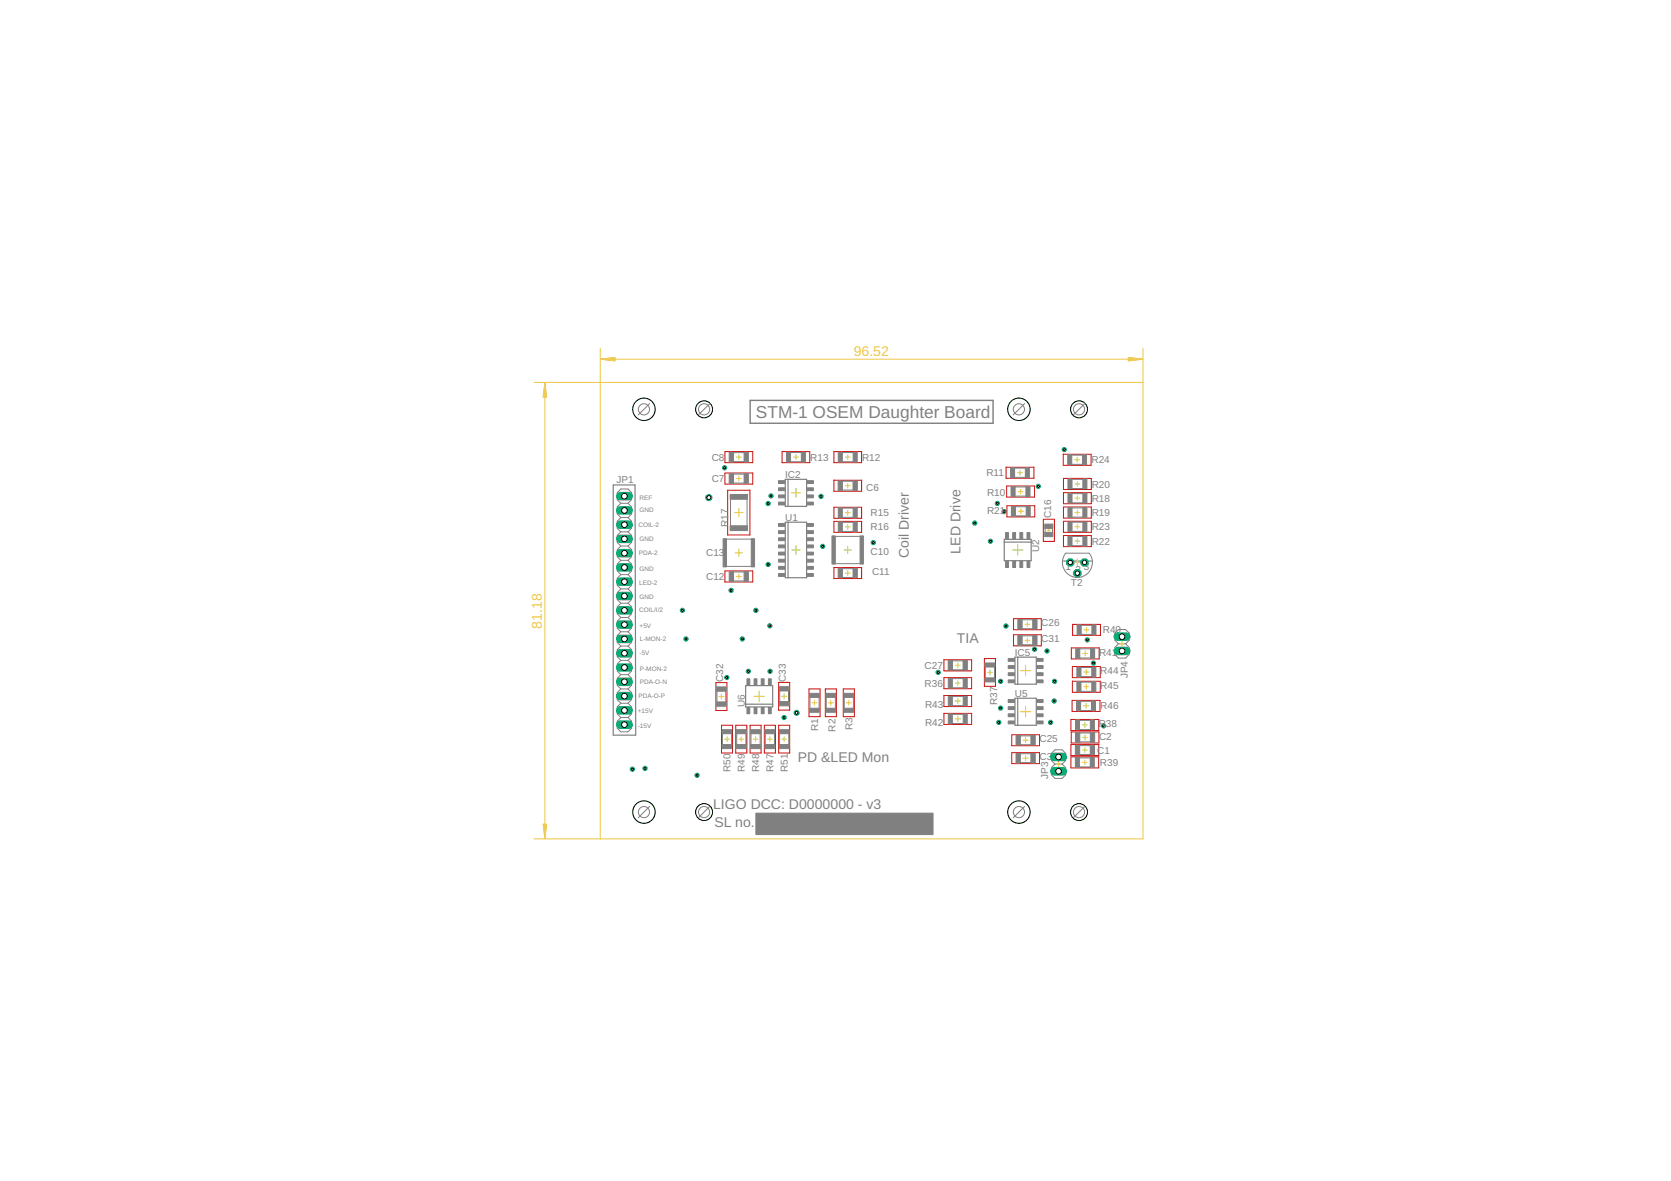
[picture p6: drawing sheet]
<svg xmlns="http://www.w3.org/2000/svg" width="297mm" height="210mm" viewBox="0 0 297 210" stroke-linecap="round" stroke-linejoin="round" font-family="sans-serif">
<circle cx="146.2" cy="97.1" r=".38" fill="#0dab76" stroke="#0dab76" stroke-width=".18"/>
<circle cx="146.2" cy="97.1" r=".17" fill="#fff" stroke="#000" stroke-width=".18"/>
<circle cx="145.9" cy="88.2" r=".38" fill="#0dab76" stroke="#0dab76" stroke-width=".18"/>
<circle cx="145.9" cy="88.2" r=".17" fill="#fff" stroke="#000" stroke-width=".18"/>
<circle cx="177.9" cy="121.1" r=".38" fill="#0dab76" stroke="#0dab76" stroke-width=".18"/>
<circle cx="177.9" cy="121.1" r=".17" fill="#fff" stroke="#000" stroke-width=".18"/>
<circle cx="177.5" cy="128.4" r=".38" fill="#0dab76" stroke="#0dab76" stroke-width=".18"/>
<circle cx="177.5" cy="128.4" r=".17" fill="#fff" stroke="#000" stroke-width=".18"/>
<circle cx="139.4" cy="127.5" r=".38" fill="#0dab76" stroke="#0dab76" stroke-width=".18"/>
<circle cx="139.4" cy="127.5" r=".17" fill="#fff" stroke="#000" stroke-width=".18"/>
<circle cx="176.1" cy="96.2" r=".38" fill="#0dab76" stroke="#0dab76" stroke-width=".18"/>
<circle cx="176.1" cy="96.2" r=".17" fill="#fff" stroke="#000" stroke-width=".18"/>
<circle cx="183.9" cy="115.4" r=".38" fill="#0dab76" stroke="#0dab76" stroke-width=".18"/>
<circle cx="183.9" cy="115.4" r=".17" fill="#fff" stroke="#000" stroke-width=".18"/>
<circle cx="136.5" cy="100.3" r=".38" fill="#0dab76" stroke="#0dab76" stroke-width=".18"/>
<circle cx="136.5" cy="100.3" r=".17" fill="#fff" stroke="#000" stroke-width=".18"/>
<circle cx="136.5" cy="89.5" r=".38" fill="#0dab76" stroke="#0dab76" stroke-width=".18"/>
<circle cx="136.5" cy="89.5" r=".17" fill="#fff" stroke="#000" stroke-width=".18"/>
<circle cx="187.4" cy="124.6" r=".38" fill="#0dab76" stroke="#0dab76" stroke-width=".18"/>
<circle cx="187.4" cy="124.6" r=".17" fill="#fff" stroke="#000" stroke-width=".18"/>
<circle cx="186.1" cy="115.7" r=".38" fill="#0dab76" stroke="#0dab76" stroke-width=".18"/>
<circle cx="186.1" cy="115.7" r=".17" fill="#fff" stroke="#000" stroke-width=".18"/>
<circle cx="133" cy="119.3" r=".38" fill="#0dab76" stroke="#0dab76" stroke-width=".18"/>
<circle cx="133" cy="119.3" r=".17" fill="#fff" stroke="#000" stroke-width=".18"/>
<circle cx="189.2" cy="79.9" r=".38" fill="#0dab76" stroke="#0dab76" stroke-width=".18"/>
<circle cx="189.2" cy="79.9" r=".17" fill="#fff" stroke="#000" stroke-width=".18"/>
<circle cx="123.9" cy="137.8" r=".38" fill="#0dab76" stroke="#0dab76" stroke-width=".18"/>
<circle cx="123.9" cy="137.8" r=".17" fill="#fff" stroke="#000" stroke-width=".18"/>
<circle cx="121.3" cy="108.5" r=".38" fill="#0dab76" stroke="#0dab76" stroke-width=".18"/>
<circle cx="121.3" cy="108.5" r=".17" fill="#fff" stroke="#000" stroke-width=".18"/>
<circle cx="134.4" cy="108.5" r=".38" fill="#0dab76" stroke="#0dab76" stroke-width=".18"/>
<circle cx="134.4" cy="108.5" r=".17" fill="#fff" stroke="#000" stroke-width=".18"/>
<circle cx="177.3" cy="89.5" r=".38" fill="#0dab76" stroke="#0dab76" stroke-width=".18"/>
<circle cx="177.3" cy="89.5" r=".17" fill="#fff" stroke="#000" stroke-width=".18"/>
<circle cx="173.3" cy="93" r=".38" fill="#0dab76" stroke="#0dab76" stroke-width=".18"/>
<circle cx="173.3" cy="93" r=".17" fill="#fff" stroke="#000" stroke-width=".18"/>
<circle cx="178.5" cy="90.9" r=".38" fill="#0dab76" stroke="#0dab76" stroke-width=".18"/>
<circle cx="178.5" cy="90.9" r=".17" fill="#fff" stroke="#000" stroke-width=".18"/>
<circle cx="166.8" cy="119.5" r=".38" fill="#0dab76" stroke="#0dab76" stroke-width=".18"/>
<circle cx="166.8" cy="119.5" r=".17" fill="#fff" stroke="#000" stroke-width=".18"/>
<circle cx="193.3" cy="113.7" r=".38" fill="#0dab76" stroke="#0dab76" stroke-width=".18"/>
<circle cx="193.3" cy="113.7" r=".17" fill="#fff" stroke="#000" stroke-width=".18"/>
<circle cx="196.2" cy="129" r=".38" fill="#0dab76" stroke="#0dab76" stroke-width=".18"/>
<circle cx="196.2" cy="129" r=".17" fill="#fff" stroke="#000" stroke-width=".18"/>
<circle cx="194.4" cy="117.9" r=".38" fill="#0dab76" stroke="#0dab76" stroke-width=".18"/>
<circle cx="194.4" cy="117.9" r=".17" fill="#fff" stroke="#000" stroke-width=".18"/>
<circle cx="177.9" cy="125.9" r=".38" fill="#0dab76" stroke="#0dab76" stroke-width=".18"/>
<circle cx="177.9" cy="125.9" r=".17" fill="#fff" stroke="#000" stroke-width=".18"/>
<circle cx="114.7" cy="136.6" r=".38" fill="#0dab76" stroke="#0dab76" stroke-width=".18"/>
<circle cx="114.7" cy="136.6" r=".17" fill="#fff" stroke="#000" stroke-width=".18"/>
<circle cx="112.4" cy="136.7" r=".38" fill="#0dab76" stroke="#0dab76" stroke-width=".18"/>
<circle cx="112.4" cy="136.7" r=".17" fill="#fff" stroke="#000" stroke-width=".18"/>
<circle cx="136.9" cy="119.3" r=".38" fill="#0dab76" stroke="#0dab76" stroke-width=".18"/>
<circle cx="136.9" cy="119.3" r=".17" fill="#fff" stroke="#000" stroke-width=".18"/>
<circle cx="136.8" cy="111.2" r=".38" fill="#0dab76" stroke="#0dab76" stroke-width=".18"/>
<circle cx="136.8" cy="111.2" r=".17" fill="#fff" stroke="#000" stroke-width=".18"/>
<circle cx="121.9" cy="113.6" r=".38" fill="#0dab76" stroke="#0dab76" stroke-width=".18"/>
<circle cx="121.9" cy="113.6" r=".17" fill="#fff" stroke="#000" stroke-width=".18"/>
<circle cx="132" cy="113.6" r=".38" fill="#0dab76" stroke="#0dab76" stroke-width=".18"/>
<circle cx="132" cy="113.6" r=".17" fill="#fff" stroke="#000" stroke-width=".18"/>
<circle cx="128.8" cy="83.1" r=".38" fill="#0dab76" stroke="#0dab76" stroke-width=".18"/>
<circle cx="128.8" cy="83.1" r=".17" fill="#fff" stroke="#000" stroke-width=".18"/>
<circle cx="187.5" cy="121.1" r=".38" fill="#0dab76" stroke="#0dab76" stroke-width=".18"/>
<circle cx="187.5" cy="121.1" r=".17" fill="#fff" stroke="#000" stroke-width=".18"/>
<circle cx="178.8" cy="111.3" r=".38" fill="#0dab76" stroke="#0dab76" stroke-width=".18"/>
<circle cx="178.8" cy="111.3" r=".17" fill="#fff" stroke="#000" stroke-width=".18"/>
<circle cx="186.8" cy="128.4" r=".38" fill="#0dab76" stroke="#0dab76" stroke-width=".18"/>
<circle cx="186.8" cy="128.4" r=".17" fill="#fff" stroke="#000" stroke-width=".18"/>
<circle cx="141.6" cy="126.7" r=".44" fill="#0dab76" stroke="#0dab76" stroke-width=".18"/>
<circle cx="141.6" cy="126.7" r=".25" fill="#fff" stroke="#000" stroke-width=".18"/>
<circle cx="129.2" cy="120.4" r=".38" fill="#0dab76" stroke="#0dab76" stroke-width=".18"/>
<circle cx="129.2" cy="120.4" r=".17" fill="#fff" stroke="#000" stroke-width=".18"/>
<circle cx="130" cy="104.9" r=".38" fill="#0dab76" stroke="#0dab76" stroke-width=".18"/>
<circle cx="130" cy="104.9" r=".17" fill="#fff" stroke="#000" stroke-width=".18"/>
<circle cx="155.2" cy="96.4" r=".38" fill="#0dab76" stroke="#0dab76" stroke-width=".18"/>
<circle cx="155.2" cy="96.4" r=".17" fill="#fff" stroke="#000" stroke-width=".18"/>
<circle cx="137.1" cy="88.1" r=".38" fill="#0dab76" stroke="#0dab76" stroke-width=".18"/>
<circle cx="137.1" cy="88.1" r=".17" fill="#fff" stroke="#000" stroke-width=".18"/>
<circle cx="184.6" cy="86.4" r=".38" fill="#0dab76" stroke="#0dab76" stroke-width=".18"/>
<circle cx="184.6" cy="86.4" r=".17" fill="#fff" stroke="#000" stroke-width=".18"/>
<circle cx="126" cy="88.4" r=".55" fill="#0dab76" stroke="#0dab76" stroke-width=".18"/>
<circle cx="126" cy="88.4" r=".36" fill="#fff" stroke="#000" stroke-width=".18"/>
<g fill="none" stroke="#c90d0c" stroke-width=".18">
<path d="M128.9 80.3h4.9v1.9h-4.9zM128.9 84.1h4.9v1.9h-4.9zM129.3 87.1h4v8h-4zM139 80.3h5v1.9h-5zM148.2 80.3h5v1.9h-5zM148.2 85.3h5v2h-5zM148.2 90.1h5v2h-5zM148.2 92.7h5v1.9h-5zM178.8 83h5v2h-5zM178.9 86.4h5v1.9h-5zM179 89.9h4.9v2h-4.9zM185.5 92.3h1.9v3.9h-1.9z"/>
<path d="M189 80.7h5v2h-5zM189 85h5v2h-5zM189 92.6h5v2h-5zM189 87.6h5v1.9h-5zM189 90.1h5v2h-5zM189 95.2h5v2h-5zM128.9 101.5h4.9v1.9h-4.9zM148.2 100.9h5v1.9h-5zM167.8 117.3h4.9v1.9h-4.9zM175 117.1h2v4.9h-2zM180.2 110h4.9v1.9h-4.9zM180.2 112.8h4.9v2h-4.9z"/>
<path d="M190.4 115.1h5v2h-5zM190.6 118.5h5v1.9h-5zM190.7 111h4.9v1.9h-4.9zM127.3 121.3h1.9v5h-1.9zM128.2 128.9h2v4.9h-2zM130.8 128.9h2v4.9h-2zM133.3 128.9h2v4.9h-2zM135.9 128.9h1.9v4.9h-1.9zM138.4 121.3h2v4.9h-2zM138.4 128.9h2v4.9h-2zM143.8 122.4h2v5h-2zM146.7 122.4h2v5h-2z"/>
<path d="M149.9 122.4h2v5h-2zM167.8 120.4h4.9v2h-4.9zM167.8 123.6h4.9v2h-4.9zM167.8 126.8h4.9v2h-4.9zM179.9 130.6h4.9v1.9h-4.9zM179.9 133.8h4.9v1.9h-4.9zM190.4 127.9h4.9v1.9h-4.9zM190.4 132.3h4.9v2h-4.9zM190.4 134.5h4.9v2h-4.9zM190.4 130.1h4.9v2h-4.9zM190.6 124.5h4.9v1.9h-4.9zM190.6 121.1h5v1.9h-5z"/>
</g>
<g fill="none" stroke="#808080" stroke-width=".21">
<path d="M109 86.2h3.9l.1 44.5h-4zM139.6 85.2h3.8v4.8h-3.8zM139.6 92.8h3.8v9.9h-3.8zM140.1 85.2v4.8M140.1 92.8v9.9M178.5 95.9h4.8v3.8h-4.8zM178.5 96.4h4.8M180.4 116.8h3.8v4.8h-3.8zM180.9 116.8v4.8M132.5 121.9h4.9v3.7h-4.9zM132.5 125.2h4.9M180.4 124.1h3.8v4.8h-3.8z"/>
<path d="M180.9 124.1v4.8"/>
</g>
<g fill="none" stroke="#808080" stroke-width=".18">
<path d="M110.4 89.5l-.7-.7v-1.3l.7-.6h1.2l.7 .6v1.3l-.7 .7M110.4 89.5l-.7 .6v1.3l.7 .6M110.4 92l-.7 .6v1.3l.7 .6M110.4 94.5l-.7 .6v1.3l.7 .6M110.4 97l-.7 .7v1.3l.7 .6M110.4 99.6l-.7 .6v1.3l.7 .6M110.4 89.5h1.2M110.4 92h1.2M110.4 97h1.2M110.4 94.5h1.2M110.4 99.6h1.2M111.6 89.5l.7 .6v1.3l-.7 .6"/>
<path d="M111.6 92l.7 .6v1.3l-.7 .6M111.6 94.5l.7 .6v1.3l-.7 .6M111.6 97l.7 .7v1.3l-.7 .6M111.6 99.6l.7 .6v1.3l-.7 .6M128.6 95.8h5.4M129.9 88.7v4.8M130.4 85.9h1.9M130.4 84.3h1.9M130.4 80.5h1.9M130.4 82h1.9M132.8 88.7v4.8M140.5 80.4h2"/>
<path d="M140.5 82.1h2M148 95.3h5.4M149.7 85.5h2M149.7 87.1h2M149.7 80.4h2M149.7 82.1h2M149.7 91.9h1.9M149.7 90.3h1.9M149.7 94.4h1.9M149.7 92.8h1.9M180.3 84.8h2M180.3 83.2h2"/>
<path d="M180.4 88.2h2M180.4 86.6h2M180.5 91.7h1.9M180.5 90.1h1.9M185.8 93.9v.7M187.1 93.9v.7M188.9 99.7h5.3M189.4 98.3h4.2a2.67 2.67 0 0 1-.3 3.6 2.67 2.67 0 0 1-3.6 0 2.67 2.67 0 0 1-.3-3.6zM190.5 82.5h1.9M190.5 80.9h1.9M190.6 94.4h1.9M190.6 92.8h1.9"/>
<path d="M190.6 87.7h1.9M190.6 89.4h1.9M190.6 90.3h1.9M190.6 91.9h1.9M190.6 85.2h1.9M190.6 86.8h1.9M190.6 97h1.9M190.6 95.4h1.9M110.4 102.1l-.7 .7v1.2l.7 .7M110.4 104.7l-.7 .6v1.3l.7 .6M110.4 107.2l-.7 .6v1.3l.7 .6M110.4 109.7l-.7 .7v1.3l.7 .6"/>
<path d="M110.4 112.3l-.7 .6v1.3l.7 .6M110.4 114.8l-.7 .7v1.2l.7 .7M110.4 117.4l-.7 .6v1.3l.7 .6M110.4 119.9l-.7 .6v1.3l.7 .6M110.4 104.7h1.2M110.4 102.1h1.2M110.4 107.2h1.2M110.4 112.3h1.2M110.4 109.7h1.2M110.4 114.8h1.2M110.4 119.9h1.2M110.4 117.4h1.2"/>
<path d="M111.6 102.1l.7 .7v1.2l-.7 .7M111.6 104.7l.7 .6v1.3l-.7 .6M111.6 107.2l.7 .6v1.3l-.7 .6M111.6 109.7l.7 .7v1.3l-.7 .6M111.6 112.3l.7 .6v1.3l-.7 .6M111.6 114.8l.7 .7v1.2l-.7 .7M111.6 117.4l.7 .6v1.3l-.7 .6M111.6 119.9l.7 .6v1.3l-.7 .6M128.6 100.7h5.4M130.4 103.3h1.9M130.4 101.7h1.9M148 100.2h5.4"/>
<path d="M149.7 101.1h2M149.7 102.6h2M169.3 119h1.9M169.3 117.5h1.9M175.2 118.6v1.9M176.8 118.6v1.9M181.7 111.7h1.9M181.7 110.2h1.9M181.7 114.6h1.9M181.7 113h1.9M191.9 116.9h2M191.9 115.3h2"/>
<path d="M192.2 118.6h1.9M192.2 112.8h1.9M192.2 111.1h1.9M198.8 114.4l-.6-.6v-1.3l.6-.6h1.3l.6 .6v1.3l-.6 .6M198.8 114.4l-.6 .7v1.2l.6 .7h1.3l.6-.7v-1.2l-.6-.7M198.8 114.4h1.3M110.4 122.4l-.7 .7v1.3l.7 .6M110.4 125l-.7 .6v1.3l.7 .6M110.4 127.5l-.7 .7v1.2l.7 .7h1.2l.7-.7v-1.2l-.7-.7M110.4 122.4h1.2M110.4 127.5h1.2M110.4 125h1.2"/>
<path d="M111.6 122.4l.7 .7v1.3l-.7 .6M111.6 125l.7 .6v1.3l-.7 .6M127.4 122.9v1.9M128.4 130.4v1.9M129 122.9v1.9M130 130.4v1.9M131 130.4v1.9M132.6 130.4v1.9M133.5 130.4v1.9M135.1 130.4v1.9M136 130.4v1.9M137.7 130.4v1.9"/>
<path d="M138.6 130.4v1.9M138.6 122.8v1.9M140.2 122.8v1.9M140.2 130.4v1.9M144 124v1.9M145.6 124v1.9M146.9 124v1.9M148.5 124v1.9M150.1 124v1.9M151.7 124v1.9M169.3 122.2h1.9M169.3 120.6h1.9"/>
<path d="M169.3 127h1.9M169.3 128.6h1.9M169.3 123.8h1.9M169.3 125.4h1.9M181.4 130.8h1.9M181.4 132.4h1.9M181.4 134h1.9M181.4 135.5h1.9M187.5 135.8l-.6-.6v-1.3l.6-.6h1.3l.6 .6v1.3l-.6 .6M187.5 135.8l-.6 .6v1.3l.6 .6h1.3l.6-.6v-1.3l-.6-.6M187.5 135.8h1.3M191.9 136.3h1.9"/>
<path d="M191.9 134.7h1.9M191.9 129.7h1.9M191.9 128h1.9M191.9 134.1h1.9M191.9 132.5h1.9M191.9 131.8h1.9M191.9 130.3h1.9M192.1 126.3h1.9M192.1 124.7h1.9M192.2 120.2h1.9M192.2 121.2h1.9M192.2 122.9h1.9"/>
</g>
<g fill="#808080" stroke="#808080" stroke-width=".18">
<path d="M147.9 95.2h.6v5h-.6z"/>
<path d="M152.9 95.2h.6v5h-.6z"/>
<path d="M149 101h.8v1.7h-.8z"/>
<path d="M151.6 101h.8v1.7h-.8z"/>
<path d="M132.3 101.6h.7v1.7h-.7z"/>
<path d="M129.6 101.6h.8v1.7h-.8z"/>
<path d="M133.5 95.8h.6v5h-.6z"/>
<path d="M128.5 95.8h.6v5h-.6z"/>
<path d="M185.7 93.2h1.5v.7h-1.5z"/>
<path d="M185.7 94.6h1.5v.8h-1.5z"/>
<path d="M180.6 130.7h.8v1.7h-.8z"/>
<path d="M183.3 130.7h.7v1.7h-.7z"/>
<path d="M183.6 110.1h.7v1.7h-.7z"/>
<path d="M180.9 110.1h.8v1.7h-.8z"/>
<path d="M171.2 117.4h.8v1.7h-.8z"/>
<path d="M168.6 117.4h.7v1.7h-.7z"/>
<path d="M180.6 133.9h.8v1.7h-.8z"/>
<path d="M183.3 133.9h.7v1.7h-.7z"/>
<path d="M183.6 113h.7v1.7h-.7z"/>
<path d="M180.9 113h.8v1.7h-.8z"/>
<path d="M127.4 124.8h1.7v.7h-1.7z"/>
<path d="M127.4 122.1h1.7v.8h-1.7z"/>
<path d="M138.5 124.7h1.7v.8h-1.7z"/>
<path d="M138.5 122h1.7v.8h-1.7z"/>
<path d="M149 85.5h.8v1.7h-.8z"/>
<path d="M151.6 85.5h.8v1.7h-.8z"/>
<path d="M132.3 84.2h.7v1.7h-.7z"/>
<path d="M129.6 84.2h.8v1.7h-.8z"/>
<path d="M129.6 80.4h.8v1.7h-.8z"/>
<path d="M132.3 80.4h.7v1.7h-.7z"/>
<path d="M138.4 85.4h1.1v.5h-1.1z"/>
<path d="M138.4 86.7h1.1v.5h-1.1z"/>
<path d="M138.4 88h1.1v.5h-1.1z"/>
<path d="M138.4 89.2h1.1v.5h-1.1z"/>
<path d="M143.5 89.2h1.1v.5h-1.1z"/>
<path d="M143.5 88h1.1v.5h-1.1z"/>
<path d="M143.5 86.7h1.1v.5h-1.1z"/>
<path d="M143.5 85.4h1.1v.5h-1.1z"/>
<path d="M179.2 117h1.1v.5h-1.1z"/>
<path d="M179.2 118.3h1.1v.5h-1.1z"/>
<path d="M179.2 119.6h1.1v.5h-1.1z"/>
<path d="M179.2 120.8h1.1v.5h-1.1z"/>
<path d="M184.3 120.8h1.1v.5h-1.1z"/>
<path d="M184.3 119.6h1.1v.5h-1.1z"/>
<path d="M184.3 118.3h1.1v.5h-1.1z"/>
<path d="M184.3 117h1.1v.5h-1.1z"/>
<path d="M179.7 86.5h.7v1.7h-.7z"/>
<path d="M182.4 86.5h.7v1.7h-.7z"/>
<path d="M179.6 83.1h.8v1.8h-.8z"/>
<path d="M182.3 83.1h.7v1.8h-.7z"/>
<path d="M151.7 80.4h.7v1.7h-.7z"/>
<path d="M149 80.4h.7v1.7h-.7z"/>
<path d="M139.8 80.4h.7v1.7h-.7z"/>
<path d="M142.5 80.4h.7v1.7h-.7z"/>
<path d="M149 90.3h.7v1.7h-.7z"/>
<path d="M151.7 90.3h.7v1.7h-.7z"/>
<path d="M149 92.8h.7v1.7h-.7z"/>
<path d="M151.7 92.8h.7v1.7h-.7z"/>
<path d="M129.8 93.5h3.1v.8h-3.1z"/>
<path d="M129.8 87.9h3.1v.8h-3.1z"/>
<path d="M192.5 87.7h.7v1.7h-.7z"/>
<path d="M189.8 87.7h.8v1.7h-.8z"/>
<path d="M192.5 90.2h.7v1.7h-.7z"/>
<path d="M189.8 90.2h.8v1.7h-.8z"/>
<path d="M192.5 85.2h.7v1.7h-.7z"/>
<path d="M189.8 85.2h.8v1.7h-.8z"/>
<path d="M179.8 90h.7v1.7h-.7z"/>
<path d="M182.4 90h.7v1.7h-.7z"/>
<path d="M189.8 95.3h.8v1.7h-.8z"/>
<path d="M192.5 95.3h.7v1.7h-.7z"/>
<path d="M189.8 92.8h.8v1.7h-.8z"/>
<path d="M192.5 92.8h.7v1.7h-.7z"/>
<path d="M189.8 80.8h.7v1.8h-.7z"/>
<path d="M192.4 80.8h.7v1.8h-.7z"/>
<path d="M168.6 120.5h.7v1.8h-.7z"/>
<path d="M171.2 120.5h.7v1.8h-.7z"/>
<path d="M175.1 120.5h1.7v.7h-1.7z"/>
<path d="M175.1 117.8h1.7v.8h-1.7z"/>
<path d="M191.2 128h.7v1.7h-.7z"/>
<path d="M193.8 128h.7v1.7h-.7z"/>
<path d="M191.2 134.6h.7v1.8h-.7z"/>
<path d="M193.8 134.6h.7v1.8h-.7z"/>
<path d="M191.5 111.1h.7v1.7h-.7z"/>
<path d="M194.1 111.1h.7v1.7h-.7z"/>
<path d="M191.2 115.3h.7v1.7h-.7z"/>
<path d="M193.9 115.3h.7v1.7h-.7z"/>
<path d="M171.2 126.9h.7v1.7h-.7z"/>
<path d="M168.6 126.9h.7v1.7h-.7z"/>
<path d="M171.2 123.7h.7v1.8h-.7z"/>
<path d="M168.6 123.7h.7v1.8h-.7z"/>
<path d="M191.4 118.6h.8v1.7h-.8z"/>
<path d="M194.1 118.6h.7v1.7h-.7z"/>
<path d="M194.1 121.2h.7v1.7h-.7z"/>
<path d="M191.4 121.2h.8v1.7h-.8z"/>
<path d="M191.4 124.6h.7v1.7h-.7z"/>
<path d="M194 124.6h.7v1.7h-.7z"/>
<path d="M136 132.3h1.7v.8h-1.7z"/>
<path d="M136 129.7h1.7v.7h-1.7z"/>
<path d="M133.4 132.3h1.8v.8h-1.8z"/>
<path d="M133.4 129.7h1.8v.7h-1.8z"/>
<path d="M130.9 132.3h1.7v.8h-1.7z"/>
<path d="M130.9 129.7h1.7v.7h-1.7z"/>
<path d="M128.4 129.7h1.7v.7h-1.7z"/>
<path d="M128.4 132.3h1.7v.8h-1.7z"/>
<path d="M138.5 129.7h1.8v.7h-1.8z"/>
<path d="M138.5 132.3h1.8v.8h-1.8z"/>
<path d="M138.4 93h1.1v.6h-1.1z"/>
<path d="M138.4 94.3h1.1v.5h-1.1z"/>
<path d="M138.4 95.6h1.1v.5h-1.1z"/>
<path d="M138.4 96.9h1.1v.5h-1.1z"/>
<path d="M143.5 99.4h1.1v.5h-1.1z"/>
<path d="M143.5 98.1h1.1v.5h-1.1z"/>
<path d="M143.5 96.9h1.1v.5h-1.1z"/>
<path d="M143.5 95.6h1.1v.5h-1.1z"/>
<path d="M138.4 98.1h1.1v.5h-1.1z"/>
<path d="M138.4 99.4h1.1v.5h-1.1z"/>
<path d="M138.4 100.7h1.1v.5h-1.1z"/>
<path d="M138.4 101.9h1.1v.5h-1.1z"/>
<path d="M143.5 101.9h1.1v.5h-1.1z"/>
<path d="M143.5 100.7h1.1v.5h-1.1z"/>
<path d="M143.5 94.3h1.1v.5h-1.1z"/>
<path d="M143.5 93h1.1v.6h-1.1z"/>
<path d="M182.6 94.7h.5v1.1h-.5z"/>
<path d="M181.3 94.7h.5v1.1h-.5z"/>
<path d="M180 94.7h.5v1.1h-.5z"/>
<path d="M178.8 94.7h.5v1.1h-.5z"/>
<path d="M178.8 99.8h.5v1.1h-.5z"/>
<path d="M180 99.8h.5v1.1h-.5z"/>
<path d="M181.3 99.8h.5v1.1h-.5z"/>
<path d="M182.6 99.8h.5v1.1h-.5z"/>
<path d="M179.2 124.3h1.1v.5h-1.1z"/>
<path d="M179.2 125.6h1.1v.5h-1.1z"/>
<path d="M179.2 126.9h1.1v.5h-1.1z"/>
<path d="M179.2 128.1h1.1v.6h-1.1z"/>
<path d="M184.3 128.1h1.1v.6h-1.1z"/>
<path d="M184.3 126.9h1.1v.5h-1.1z"/>
<path d="M184.3 125.6h1.1v.5h-1.1z"/>
<path d="M184.3 124.3h1.1v.5h-1.1z"/>
<path d="M132.8 125.8h.5v1.1h-.5z"/>
<path d="M134 125.8h.6v1.1h-.6z"/>
<path d="M135.3 125.8h.5v1.1h-.5z"/>
<path d="M136.6 125.8h.5v1.1h-.5z"/>
<path d="M136.6 120.6h.5v1.2h-.5z"/>
<path d="M135.3 120.6h.5v1.2h-.5z"/>
<path d="M134 120.6h.6v1.2h-.6z"/>
<path d="M132.8 120.6h.5v1.2h-.5z"/>
<path d="M110.7 90.5h.6v.5h-.6z"/>
<path d="M110.7 93h.6v.5h-.6z"/>
<path d="M110.7 95.5h.6v.5h-.6z"/>
<path d="M110.7 98.1h.6v.5h-.6z"/>
<path d="M110.7 100.6h.6v.5h-.6z"/>
<path d="M110.7 103.1h.6v.6h-.6z"/>
<path d="M110.7 105.7h.6v.5h-.6z"/>
<path d="M110.7 108.2h.6v.5h-.6z"/>
<path d="M110.7 110.8h.6v.5h-.6z"/>
<path d="M110.7 113.3h.6v.5h-.6z"/>
<path d="M110.7 115.8h.6v.6h-.6z"/>
<path d="M110.7 118.4h.6v.5h-.6z"/>
<path d="M110.7 120.9h.6v.5h-.6z"/>
<path d="M110.7 123.5h.6v.5h-.6z"/>
<path d="M110.7 126h.6v.5h-.6z"/>
<path d="M110.7 128.5h.6v.6h-.6z"/>
<path d="M110.7 87.9h.6v.5h-.6z"/>
<path d="M193.8 132.5h.8v1.7h-.8z"/>
<path d="M191.2 132.5h.7v1.7h-.7z"/>
<path d="M193.8 130.2h.8v1.7h-.8z"/>
<path d="M191.2 130.2h.7v1.7h-.7z"/>
<path d="M143.9 123.2h1.7v.8h-1.7z"/>
<path d="M143.9 125.9h1.7v.7h-1.7z"/>
<path d="M146.8 123.2h1.7v.8h-1.7z"/>
<path d="M146.8 125.9h1.7v.7h-1.7z"/>
<path d="M150 125.9h1.7v.7h-1.7z"/>
<path d="M150 123.2h1.7v.8h-1.7z"/>
<path d="M187.9 136.8h.5v.5h-.5z"/>
<path d="M187.9 134.3h.5v.5h-.5z"/>
<path d="M199.2 112.9h.5v.5h-.5z"/>
<path d="M199.2 115.4h.5v.6h-.5z"/>
<path d="M134.4 144.5h31.5v3.8h-31.5z"/>
</g>
<path d="M133.3 71.2h43.2v4h-43.2z" fill="none" stroke="#808080" stroke-width=".25"/>
<g fill="none" stroke="#afd134" stroke-width=".18">
<path d="M130.6 91.1h1.5M130.7 98.3h1.3M130.9 85h.9M130.9 81.2h.9M131.3 80.8v.9M131.3 84.6v.9M131.3 90.4v1.4M131.3 97.6v1.3M140.7 87.6h1.6M140.7 97.7h1.5M141.1 81.2h.8M141.5 80.8v.9"/>
<path d="M141.5 86.8v1.6M141.5 97v1.5M150.1 97.7h1.2M150.3 91.1h.8M150.3 93.6h.8M150.3 86.3h.8M150.3 81.2h.8M150.7 80.8v.9M150.7 85.9v.8M150.7 90.7v.8M150.7 93.2v.9M150.7 97.1v1.3"/>
<path d="M180 97.7h1.8M180.9 84h.8M180.9 96.8v1.9M181 87.4h.8M181 90.9h.9M181.3 83.6v.8M181.4 87v.8M181.5 90.4v.9M186.2 94.3h.5M186.4 94v.5M190.9 100h1.3M191.1 81.7h.8"/>
<path d="M191.1 93.6h.8M191.1 88.5h.8M191.1 91.1h.8M191.1 86h.8M191.1 96.2h.8M191.5 81.3v.8M191.5 85.6v.8M191.5 88.1v.9M191.5 90.7v.8M191.5 93.2v.8M191.5 95.7v.9M191.5 99.3v1.3"/>
<path d="M110.6 108.5h.8M111 108.1v.8M130.9 102.4h.9M131.3 102v.9M150.2 101.9h1M150.7 101.4v.9M169.8 118.2h.9M170.3 117.8v.9M175.6 119.5h.8M176 119.1v.8M181.4 119.2h1.8M182.2 111h.8"/>
<path d="M182.2 113.8h.8M182.3 118.3v1.8M182.6 110.5v.9M182.6 113.4v.8M192.5 116.1h.9M192.7 119.4h.8M192.7 112h.9M192.9 115.7v.9M193.1 119v.9M193.1 111.5v.9M199.1 114.4h.7M199.5 114.1v.7"/>
<path d="M127.8 123.8h.9M128.2 123.4v.9M128.8 131.4h.9M129.2 130.9v.9M131.4 131.4h.8M131.8 131v.8M133.9 131.4h.8M134 123.8h1.9M134.3 131v.8M134.9 122.8v1.9M136.4 131.4h.9M136.8 131v.8"/>
<path d="M138.9 123.8h.9M139 131.4h.8M139.4 123.3v.9M139.4 130.9v.9M144.4 124.9h.8M144.8 124.5v.8M147.2 124.9h.9M147.7 124.5v.8M150.5 124.9h.8M150.9 124.5v.8M169.8 127.8h1M169.8 124.6h1"/>
<path d="M169.8 121.4h.9M170.3 121v.8M170.3 124.1v1M170.3 127.3v.9M181.4 126.5h1.8M181.9 131.6h.9M181.9 134.7h.9M182.3 125.6v1.8M182.3 131.1v.9M182.3 134.3v.9M187.6 135.8h1.1M188.2 135.3v1"/>
<path d="M192.4 128.8h.9M192.4 135.5h.9M192.4 133.3h.9M192.5 131.1h.8M192.6 125.5h.9M192.7 122h.8M192.8 128.4v.9M192.8 132.9v.8M192.8 135.1v.8M192.9 130.7v.8M193.1 125v.9M193.1 121.6v.9"/>
</g>
<circle cx="190.2" cy="100" r=".71" fill="#0dab76" stroke="#0dab76" stroke-width=".18"/>
<circle cx="190.2" cy="100" r=".4" fill="#fff" stroke="#000" stroke-width=".18"/>
<circle cx="191.5" cy="101.9" r=".71" fill="#0dab76" stroke="#0dab76" stroke-width=".18"/>
<circle cx="191.5" cy="101.9" r=".4" fill="#fff" stroke="#000" stroke-width=".18"/>
<circle cx="192.8" cy="100" r=".71" fill="#0dab76" stroke="#0dab76" stroke-width=".18"/>
<circle cx="192.8" cy="100" r=".4" fill="#fff" stroke="#000" stroke-width=".18"/>
<path d="M110.2 128.8h1.6" fill="none" stroke="#0dab76" stroke-width="1.5"/>
<circle cx="111" cy="128.8" r=".51" fill="#fff" stroke="#000" stroke-width=".18"/>
<path d="M110.2 126.3h1.6" fill="none" stroke="#0dab76" stroke-width="1.5"/>
<circle cx="111" cy="126.3" r=".51" fill="#fff" stroke="#000" stroke-width=".18"/>
<path d="M110.2 123.7h1.6" fill="none" stroke="#0dab76" stroke-width="1.5"/>
<circle cx="111" cy="123.7" r=".51" fill="#fff" stroke="#000" stroke-width=".18"/>
<path d="M110.2 121.2h1.6" fill="none" stroke="#0dab76" stroke-width="1.5"/>
<circle cx="111" cy="121.2" r=".51" fill="#fff" stroke="#000" stroke-width=".18"/>
<path d="M110.2 118.6h1.6" fill="none" stroke="#0dab76" stroke-width="1.5"/>
<circle cx="111" cy="118.6" r=".51" fill="#fff" stroke="#000" stroke-width=".18"/>
<path d="M110.2 116.1h1.6" fill="none" stroke="#0dab76" stroke-width="1.5"/>
<circle cx="111" cy="116.1" r=".51" fill="#fff" stroke="#000" stroke-width=".18"/>
<path d="M110.2 113.6h1.6" fill="none" stroke="#0dab76" stroke-width="1.5"/>
<circle cx="111" cy="113.6" r=".51" fill="#fff" stroke="#000" stroke-width=".18"/>
<path d="M110.2 111h1.6" fill="none" stroke="#0dab76" stroke-width="1.5"/>
<circle cx="111" cy="111" r=".51" fill="#fff" stroke="#000" stroke-width=".18"/>
<path d="M110.2 108.5h1.6" fill="none" stroke="#0dab76" stroke-width="1.5"/>
<circle cx="111" cy="108.5" r=".51" fill="#fff" stroke="#000" stroke-width=".18"/>
<path d="M110.2 105.9h1.6" fill="none" stroke="#0dab76" stroke-width="1.5"/>
<circle cx="111" cy="105.9" r=".51" fill="#fff" stroke="#000" stroke-width=".18"/>
<path d="M110.2 103.4h1.6" fill="none" stroke="#0dab76" stroke-width="1.5"/>
<circle cx="111" cy="103.4" r=".51" fill="#fff" stroke="#000" stroke-width=".18"/>
<path d="M110.2 100.9h1.6" fill="none" stroke="#0dab76" stroke-width="1.5"/>
<circle cx="111" cy="100.9" r=".51" fill="#fff" stroke="#000" stroke-width=".18"/>
<path d="M110.2 98.3h1.6" fill="none" stroke="#0dab76" stroke-width="1.5"/>
<circle cx="111" cy="98.3" r=".51" fill="#fff" stroke="#000" stroke-width=".18"/>
<path d="M110.2 95.8h1.6" fill="none" stroke="#0dab76" stroke-width="1.5"/>
<circle cx="111" cy="95.8" r=".51" fill="#fff" stroke="#000" stroke-width=".18"/>
<path d="M110.2 93.3h1.6" fill="none" stroke="#0dab76" stroke-width="1.5"/>
<circle cx="111" cy="93.3" r=".51" fill="#fff" stroke="#000" stroke-width=".18"/>
<path d="M110.2 90.7h1.6" fill="none" stroke="#0dab76" stroke-width="1.5"/>
<circle cx="111" cy="90.7" r=".51" fill="#fff" stroke="#000" stroke-width=".18"/>
<path d="M110.2 88.2h1.6" fill="none" stroke="#0dab76" stroke-width="1.5"/>
<circle cx="111" cy="88.2" r=".51" fill="#fff" stroke="#000" stroke-width=".18"/>
<path d="M187.4 137.1h1.5" fill="none" stroke="#0dab76" stroke-width="1.5"/>
<circle cx="188.2" cy="137.1" r=".51" fill="#fff" stroke="#000" stroke-width=".18"/>
<path d="M187.4 134.5h1.5" fill="none" stroke="#0dab76" stroke-width="1.5"/>
<circle cx="188.2" cy="134.5" r=".51" fill="#fff" stroke="#000" stroke-width=".18"/>
<path d="M198.7 113.2h1.5" fill="none" stroke="#0dab76" stroke-width="1.5"/>
<circle cx="199.5" cy="113.2" r=".51" fill="#fff" stroke="#000" stroke-width=".18"/>
<path d="M198.7 115.7h1.5" fill="none" stroke="#0dab76" stroke-width="1.5"/>
<circle cx="199.5" cy="115.7" r=".51" fill="#fff" stroke="#000" stroke-width=".18"/>
<g fill="none" stroke="#eec643" stroke-width=".18">
<path d="M106.7 68h96.5v81.1h-96.5z"/>
<circle cx="125.2" cy="72.8" r="1.5"/>
</g>
<circle cx="125.2" cy="72.8" r="1.5" fill="#fff" stroke="#000" stroke-width=".18"/>
<circle cx="191.8" cy="72.8" r="1.5" fill="none" stroke="#eec643" stroke-width=".18"/>
<circle cx="191.8" cy="72.8" r="1.5" fill="#fff" stroke="#000" stroke-width=".18"/>
<circle cx="125.2" cy="144.3" r="1.5" fill="none" stroke="#eec643" stroke-width=".18"/>
<circle cx="125.2" cy="144.3" r="1.5" fill="#fff" stroke="#000" stroke-width=".18"/>
<circle cx="191.8" cy="144.3" r="1.5" fill="none" stroke="#eec643" stroke-width=".18"/>
<circle cx="191.8" cy="144.3" r="1.5" fill="#fff" stroke="#000" stroke-width=".18"/>
<circle cx="114.5" cy="144.3" r="1.99" fill="none" stroke="#eec643" stroke-width=".18"/>
<circle cx="114.5" cy="144.3" r="1.99" fill="#fff" stroke="#000" stroke-width=".18"/>
<circle cx="181.1" cy="144.3" r="1.99" fill="none" stroke="#eec643" stroke-width=".18"/>
<circle cx="181.1" cy="144.3" r="1.99" fill="#fff" stroke="#000" stroke-width=".18"/>
<circle cx="181.1" cy="72.7" r="1.99" fill="none" stroke="#eec643" stroke-width=".18"/>
<circle cx="181.1" cy="72.7" r="1.99" fill="#fff" stroke="#000" stroke-width=".18"/>
<circle cx="114.5" cy="72.7" r="1.99" fill="none" stroke="#eec643" stroke-width=".18"/>
<circle cx="114.5" cy="72.7" r="1.99" fill="#fff" stroke="#000" stroke-width=".18"/>
<g fill="none" stroke="#eec643" stroke-width=".18">
<path d="M96.9 68v81M96.9 68l.3 2.6h-.7zM96.9 68l-.2 2.6M96.9 68l.1 2.6M96.9 68l-.3 2.6M96.9 68l.2 2.6M106.7 61.9v6.1h-11.8M106.8 63.8h96.3M106.8 63.8l2.5-.3v.7zM106.8 63.8l2.5 .2M106.8 63.8l2.5 .3M109.3 63.7l-2.5 .1"/>
<path d="M109.3 63.6l-2.5 .2M200.6 63.5l2.5 .3-2.5 .4zM200.6 63.7l2.5 .1M200.6 63.6l2.5 .2M203.1 63.8l-2.5 .2M203.1 63.8l-2.5 .3M203.2 61.9v6.1M94.9 149.1h11.8M96.5 146.5h.7l-.3 2.5zM96.6 146.5l.3 2.5M96.7 146.5l.2 2.5M97 146.5l-.1 2.5"/>
<path d="M97.1 146.5l-.2 2.5"/>
</g>
<g fill="none" stroke="#808080" stroke-width=".18">
<path d="M115.5 71.7l-2 2M126.2 71.7l-2.1 2M182.1 71.7l-2 2M192.8 71.7l-2 2M115.5 143.3l-2 2.1M126.2 143.3l-2.1 2.1M182.1 143.3l-2 2.1M192.8 143.3l-2 2.1"/>
<circle cx="114.5" cy="72.8" r=".99"/>
<circle cx="125.2" cy="72.8" r=".99"/>
<circle cx="181.1" cy="72.8" r=".99"/>
<circle cx="191.8" cy="72.8" r=".99"/>
<circle cx="114.5" cy="144.3" r=".99"/>
<circle cx="125.2" cy="144.3" r=".99"/>
<circle cx="181.1" cy="144.3" r=".99"/>
<circle cx="191.8" cy="144.3" r=".99"/>
</g>
<text font-size="3.1" fill="#808080" x="134.4" y="74.2">STM-1 OSEM Daughter Board</text>
<g font-size="2.5" fill="#eec643">
<text x="151.8" y="63.3">96.52</text>
<text x="96.3" y="111.7" transform="rotate(-90 96.3 111.7)">81.18</text>
</g>
<g font-size="2.5" fill="#808080">
<text x="161.5" y="99.2" transform="rotate(-90 161.5 99.2)">Coil Driver</text>
<text x="170.7" y="98.4" transform="rotate(-90 170.7 98.4)">LED Drive</text>
<text x="170.1" y="114.3">TIA</text>
<text x="141.8" y="135.5">PD &amp;LED Mon</text>
<text x="126.8" y="143.8">LIGO DCC: D0000000 - v3</text>
<text x="127" y="147.1">SL no.</text>
</g>
<g font-size="1.8" fill="#808080">
<text x="126.5" y="81.9">C8</text>
<text x="144" y="81.9">R13</text>
<text x="153.2" y="81.9">R12</text>
<text x="194" y="82.3">R24</text>
<text x="109.6" y="85.8">JP1</text>
<text x="126.5" y="85.7">C7</text>
<text x="139.6" y="84.9">IC2</text>
<text x="154" y="87.2">C6</text>
<text x="175.3" y="84.7">R11</text>
<text x="175.5" y="88.2">R10</text>
<text x="194.1" y="89.2">R18</text>
<text x="194.1" y="86.6">R20</text>
<text x="129.4" y="93.6" transform="rotate(-90 129.4 93.6)">R17</text>
<text x="139.6" y="92.5">U1</text>
<text x="154.8" y="91.8">R15</text>
<text x="154.8" y="94.3">R16</text>
<text x="175.5" y="91.3">R21</text>
<text x="186.9" y="92.1" transform="rotate(-90 186.9 92.1)">C16</text>
<text x="194.1" y="91.7">R19</text>
<text x="194.1" y="94.3">R23</text>
<text x="125.5" y="98.9">C13</text>
<text x="154.8" y="98.7">C10</text>
<text x="184.7" y="98.1" transform="rotate(-90 184.7 98.1)">U2</text>
<text x="189.4" y="101.2">1</text>
<text x="191.2" y="101.9">2</text>
<text x="192.7" y="101.2">3</text>
<text x="194.1" y="96.8">R22</text>
<text x="125.5" y="103.1">C12</text>
<text x="155" y="102.2">C11</text>
<text x="190.4" y="104.1">T2</text>
<text x="185.1" y="111.3">C26</text>
<text x="196" y="112.5">R40</text>
<text x="164.4" y="119">C27</text>
<text x="180.4" y="116.7">IC5</text>
<text x="185.1" y="114.2">C31</text>
<text x="195.4" y="116.5">R41</text>
<text x="195.6" y="119.8">R44</text>
<text x="128.6" y="121.3" transform="rotate(-90 128.6 121.3)">C32</text>
<text x="132.4" y="125.7" transform="rotate(-90 132.4 125.7)">U6</text>
<text x="139.7" y="121.2" transform="rotate(-90 139.7 121.2)">C33</text>
<text x="164.4" y="122.1">R36</text>
<text x="164.4" y="125.9">R43</text>
<text x="177.2" y="125.3" transform="rotate(-90 177.2 125.3)">R37</text>
<text x="180.4" y="124">U5</text>
<text x="195.6" y="122.4">R45</text>
<text x="195.6" y="125.9">R46</text>
<text x="200.5" y="120.6" transform="rotate(-90 200.5 120.6)">JP4</text>
<text x="145.4" y="129.9" transform="rotate(-90 145.4 129.9)">R1</text>
<text x="148.5" y="130" transform="rotate(-90 148.5 130)">R2</text>
<text x="151.5" y="129.8" transform="rotate(-90 151.5 129.8)">R3</text>
<text x="164.4" y="129">R42</text>
<text x="184.8" y="132">C25</text>
<text x="195.3" y="129.2">R38</text>
<text x="195.4" y="131.6">C2</text>
<text x="129.9" y="137.2" transform="rotate(-90 129.9 137.2)">R50</text>
<text x="132.4" y="137.2" transform="rotate(-90 132.4 137.2)">R49</text>
<text x="134.9" y="137.2" transform="rotate(-90 134.9 137.2)">R48</text>
<text x="137.5" y="137.2" transform="rotate(-90 137.5 137.2)">R47</text>
<text x="140" y="137.2" transform="rotate(-90 140 137.2)">R51</text>
<text x="184.8" y="135.1">C30</text>
<text x="195" y="133.9">C1</text>
<text x="195.5" y="136.2">R39</text>
<text x="186.3" y="138.4" transform="rotate(-90 186.3 138.4)">JP3</text>
</g>
<g font-size="1.1" fill="#808080">
<text x="113.7" y="88.8">REF</text>
<text x="113.5" y="93.6">COIL-2</text>
<text x="113.7" y="91.1">GND</text>
<text x="113.6" y="98.7">PDA-2</text>
<text x="113.7" y="96.1">GND</text>
<text x="113.7" y="101.5">GND</text>
<text x="113.6" y="104.1">LED-2</text>
<text x="113.7" y="106.5">GND</text>
<text x="113.6" y="108.8">COIL/I/2</text>
<text x="113.7" y="111.7">+5V</text>
<text x="113.7" y="114">L-MON-2</text>
<text x="113.7" y="116.4">-5V</text>
<text x="113.7" y="119.3">P-MON-2</text>
<text x="113.5" y="124.1">PDA-O-P</text>
<text x="113.7" y="121.5">PDA-O-N</text>
<text x="113.4" y="126.7">+15V</text>
<text x="113.4" y="129.4">-15V</text>
</g>
</svg>
